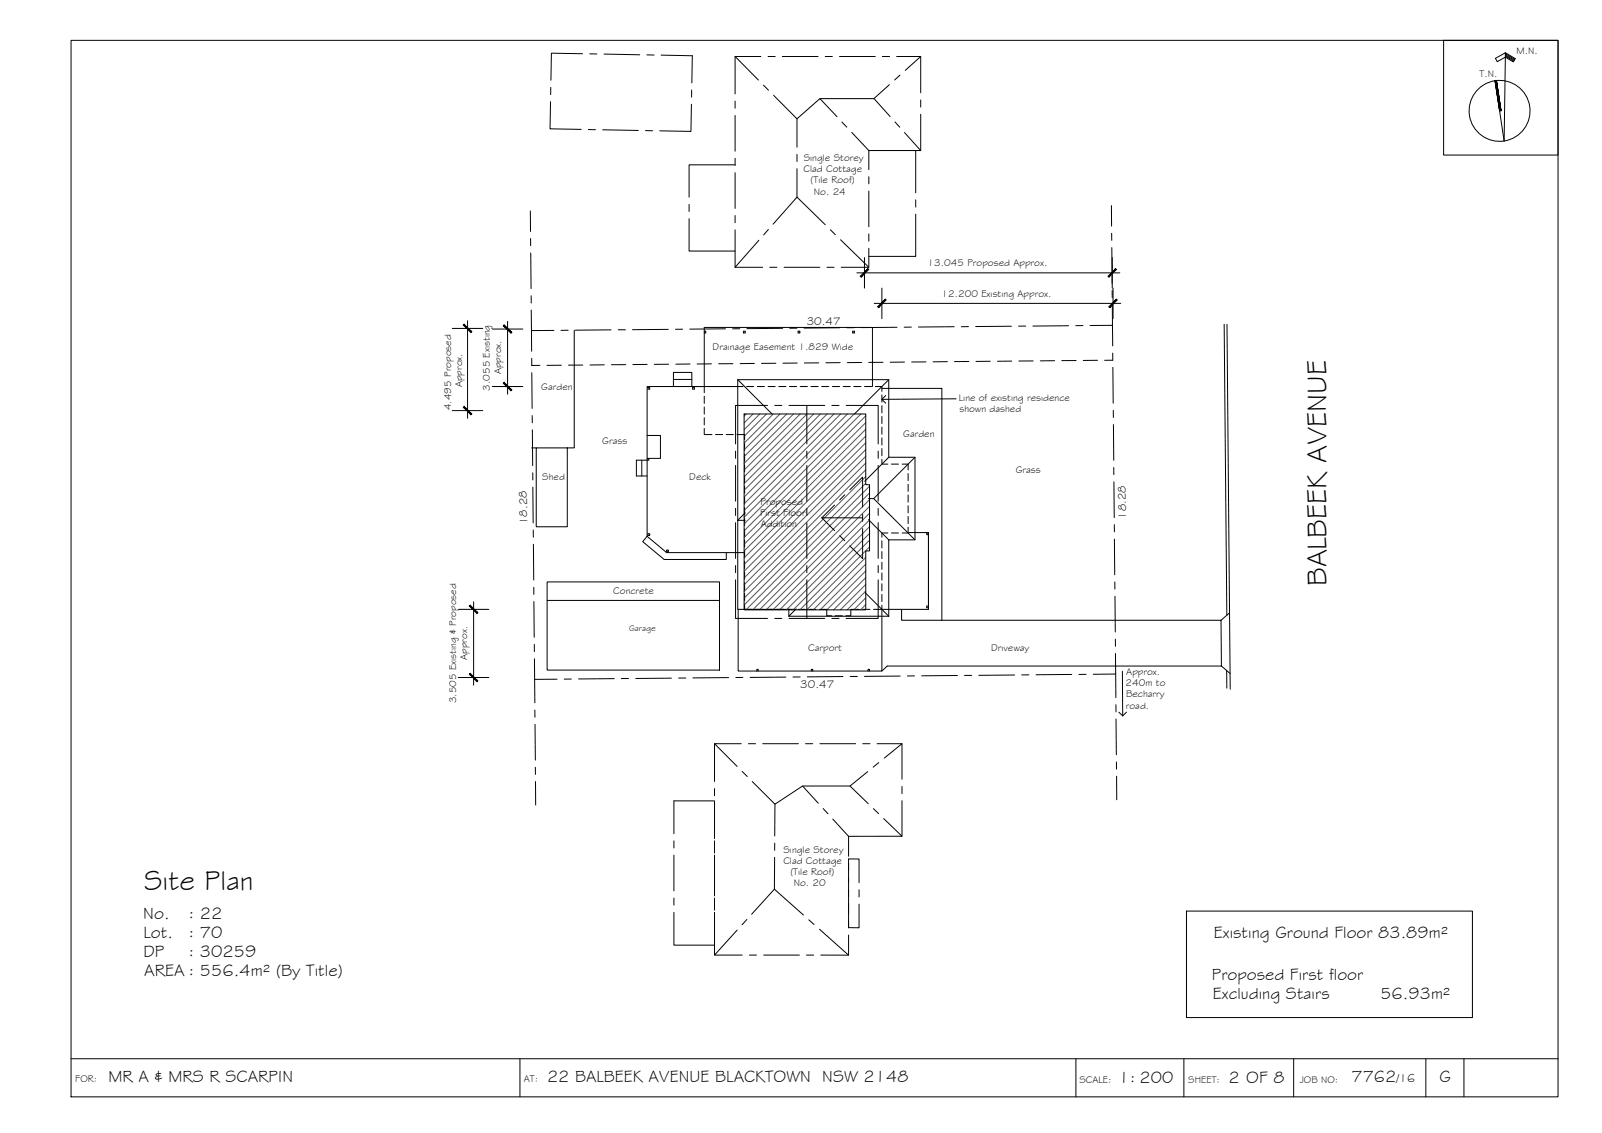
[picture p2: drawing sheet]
<svg xmlns="http://www.w3.org/2000/svg" width="420mm" height="297mm" viewBox="0 0 420 297" stroke-linecap="round" stroke-linejoin="round" font-family="sans-serif">
<!-- layer: EXISTING -->
<g fill="none" stroke="#000" stroke-width=".26">
<path d="M150.6 86.6v30.8h-1.8M176.6 99.5h4.8M184.7 86.8h.4v.5h-.4M195 86.8h.4v.5h-.4zM209.3 86.8h.5v.5h-.5zM223.6 86.8h.5v.5h-.5zM321.1 85l.7 76.3M321.8 85l.9 95.7M139.4 117.4h1.2M140.6 117.4h8.2v20.7h-8.2zM169.7 114.2h3.5v6h-3M170 101.6h.4v.4h-.4z"/>
<path d="M176.6 101.3v-3.7h4.8v3.7h3.3M181.7 101.6h.4v.4h-.4zM184.7 112.3v1.6h2M184.7 103.9v1.9M184.7 106.7v1.9M184.7 109.5v1.9M186.4 101.3h-1.7v1.6M187.4 101.3h1.9M187.6 113.9h1.9M190.2 101.3h1.9M190.5 113.9h1.8M193 101.3h1.9"/>
<path d="M193.3 113.9h2v1.4M195.3 116.2v1.9M195.3 119v1.9M195.8 101.3h1.9M198.6 101.3h1.9M201.5 101.3h1.8M204.2 101.3h1.9M207.1 101.3h1.8M209.9 101.3h1.9M212.7 101.3h1.9M215.5 101.3h1.9M218.3 101.3h1.9"/>
<path d="M221.1 101.3h1.9M223.9 101.3h1.9M226.7 101.3h1.9M229.6 101.3h1.7v1.3M231.3 103.5v1.9M231.3 106.4v1.8M231.3 109.2v1.8M231.3 112v1.8M231.3 114.8v1.9M231.3 117.6v1.9M231.3 101.8h15.7v60.8M168.3 120.6v4.2"/>
<path d="M169.7 120.2h.5v.4h-3.3v4.2h2.8M169.9 139.9h.5v.5h-.5zM195.3 121.8v1.9M195.3 124.7v1.8M195.3 127.5v1.8M195.3 130.3v1.9M195.3 133.1v1.9M195.3 135.9v1.9M195.3 138.7v1.9M231.3 120.4v1.3h1.6M232.9 139.7h-1.6v1.1M233.8 121.7h1.9"/>
<path d="M233.8 139.7h1.9M236.6 121.7h1.6v1.5M238.2 124.2v1.8M238.2 127v1.8M238.2 129.8v1.8M238.2 132.6v1.9M238.2 135.4v1.9M238.2 138.2v1.5h-1.6M243.5 139.7h-.4v.5h.4M243.5 139.6v19M143.5 152.6h45.2v23.1h-45.2zM143.5 157.4h45.2"/>
<path d="M169.7 140.6l-1.1 1.4 5.6 4.7h16.3v-1.8M174.8 144.2h.5v.5h-.5zM195.3 158.4v1.4h1.9M195.3 141.5v1.9M195.3 144.3v1.9M195.3 147.2v1.8M195.3 150v1.8M195.3 152.8v1.9M195.3 155.6v1.9M198.1 159.8h1.9M200.9 159.8h1.9M203.7 159.8h1.9"/>
<path d="M206.5 159.8h1.9M209.3 159.8h1.9M212.2 159.8h1.8M215 159.8h1.8v1.7h1.3M225.3 159.8h-2.2v1.7h-1.2M226.3 159.8h1.9M231.3 158.7v1.1h-2.2M231.3 141.8v1.9M231.3 144.6v1.9M231.3 147.4v1.9M231.3 150.2v1.9M231.3 153v1.9"/>
<path d="M231.3 155.8v1.9M236.5 159.8v2.8h83.7M243.5 158.9h-.4v.4h.4M198.5 175.9v-.4h.3v.4M212.8 175.9v-.4h.4v.4M219.1 161.5h1.8M227.7 175.9v-.4h.3v.4M320.2 162.6l.1 12M320.3 174.6h-87.6l-1.4 1.3M320.3 174.6l2.3 2M321.7 175.8l.1 4.6M322.5 160.7l-2.3 1.9"/>
</g>
<!-- layer: BORDER -->
<g fill="none" stroke="#000" stroke-width=".26">
<path d="M18.6 10.6h390v277h-390zM378.6 10.6h30v30.1h-30zM394.8 14.4l2.4 1.4M394.8 14.7l2.2 1.3M394.8 13.8l2.6 1.6-.5 .8-2.1-1.2-2.1 1.2-.5-.9 2.6-1.5-.3 23.2-2.4-15.8M394.8 14.1l2.5 1.5M392.5 21.1l1.2 7.9M18.6 277.6h390M136.4 277.6v10M282.2 277.6v10M310.5 277.6v10M339.3 277.6v10"/>
<path d="M374 277.6v10M383.9 277.6v10"/>
<circle cx="393.3" cy="29.1" r="8"/>
</g>
<!-- layer: ROOFPLAN EXIST. -->
<g fill="none" stroke="#000" stroke-width=".26">
<path d="M152.8 14.1l-8.2-.2-.1 7.1M154.7 14.1l1.8 .1M158.4 14.2l9.4 .2M169.7 14.4h1.8M173.4 14.4l8.2 .2-.2 7.1M192.8 14.8l6.1 6.2M199.5 14.8h-6.7v9.8M201.4 14.8h1.9M205.2 14.8h9.4M216.4 14.8h1.9M220.2 14.8h9.4M231.4 14.8h1.9"/>
<path d="M235.2 14.8h6.3v9.5M236 19.7l-1.4 1.3M241.5 14.8l-4.1 3.7M144.4 26.7l-.1 7.1 8.1 .1M144.4 22.9v1.9M154.3 34h1.9M158.1 34l9.3 .2M169.3 34.2l1.9 .1M181.3 27.3l-.1 7.2-8.2-.2M181.4 23.6v1.9M192.8 26.5v1.9M192.8 30.3v9.3"/>
<path d="M200.2 22.3l1.4 1.4M202.9 25l6.1 6.2v7.4M215 25.9l4.5 4.7M220.8 32l1.3 1.3M223.4 34.7l4.5 4.8M229.2 25.8l4.3 4.8M233.2 22.2l-4 3.7h-14.2l-6 5.3M234.7 32l1.3 1.4M237.2 34.7l4.3 4.8M240.2 39.5v11M241.5 29.9v9.6h-13.6v5M241.5 26.2v1.9"/>
<path d="M180.7 57.3v8.5h12.1M180.7 53.6v1.8M192.8 43.2h-12.1v8.5M192.8 41.5v1.9M192.8 45.3v9.3M192.8 56.5v1.9M202.8 58.8l6.2-7.1 7.4 7.2M209 40.5v1.8M209 44.2v7.5M227.9 46.3v1.9M227.9 50.1v9.4M240.2 56.1v11.1h-12.3"/>
<path d="M240.2 52.4v1.9M192.8 60.3v9.8h7.2M199 63l-6.2 7.1M201.5 60.2l-1.2 1.4M201.9 70.1h1.9M205.6 70.1h9.4M216.9 70.1h1.9M217.8 60.2l1.3 1.3M220.5 62.9l7.4 7.2M227.9 65.1v5h-7.3M227.9 61.3v1.9M193.5 99.5l9 9"/>
<path d="M233.1 99.5l-9 9M184.7 101.3v-15.5h44.1v15.5M193.5 101.3h-23.8v39.3l5.1 4.3h20.5M233.1 119.9l-6.3 6.3M240 119.9l-10.9 10.8M193.5 136.4v-36.9h39.6v20.4h6.9v21.6h-6.9v20.1M193.5 136.4v23.4h13.4M193.5 136.4h1.9M195.4 134.5l-1.9 1.9M227.8 136.2l5.3 5.3M227.8 130.7h1.3M229.1 130.7l10.9 10.8"/>
<path d="M238.2 139.6h5.3v20.2h-12.2v16.1h-37.7v-16.1M206.9 159.6v2M208.8 159.6l-1.9 2M226.8 155.3l6.3 6.3M206.9 161.6h26.2M187.4 195l5.9 5.9M194.4 195h-7v9.9M196.3 195h1.8M200 195h9.4M211.3 195h1.9M215 195h9.4M226.3 195h1.9"/>
<path d="M230 195h6.6v9.3M230.5 199.9l-1.5 1.2M236.6 195l-4.7 3.7M176.7 218.6v-8.6h10.7v8.6M187.4 206.7v1.9M187.4 210.5v9.4M194.7 202.3l1.3 1.3M203.2 210.8v8.4M210.5 206.1l4.1 4.5M215.9 212l1.3 1.4M218.4 214.7l4.2 4.6M222.9 206.1l4.8 4.6"/>
<path d="M227.6 202.3l-4.7 3.8h-12.4l-7.3 4.7-5.9-5.9M229.1 212l1.3 1.3M231.8 214.6l4.8 4.6M236.6 209.9v9.3l-14 .1v5.2M236.6 206.2v1.9M176.7 239.2v8.6h10.7v-8.6M176.7 220.4v1.9M176.7 224.2v9.4M176.7 235.5v1.8M187.4 220.4v3.2M187.4 224.2v10.7M187.4 235.5v3.1"/>
<path d="M203.1 233.1l7.6 6.8M203.2 224.8l-.1 8.3-6 6.6M203.2 221v1.9M222.6 237v6.2h2.7v-6.2M225.3 231.4v-6.2h-2.7v14.3M225.3 233.3v1.9M187.4 240.5v9.9h7.3M193.3 243.8l-5.9 6.6M195.9 241.1l-1.3 1.4M196.5 250.4h1.9M200.3 250.4h9.4M211.5 250.4h1.9"/>
<path d="M212.1 241.1l1.4 1.3M214.9 243.6l7.7 6.8M222.6 245.1v5.3h-7.3M222.6 241.4v1.9"/>
</g>
<!-- layer: BORDER -->
<g fill="#000" stroke="#000" stroke-width=".26">
<path d="M392.1 21.2l1.2 7.9zM392.1 21.2l.3-.1 .9 8z"/>
<path d="M392.4 21.1l.9 8 .4-.1zM392.4 21.1l1.3 7.9z"/>
</g>
<!-- layer: HATCH -->
<g fill="none" stroke="#545454" stroke-width=".26">
<path d="M195.7 108.5l-.5 .6M197.5 108.5l-2.3 2.4M199.3 108.5l-4.1 4.1M201 108.5l-5.8 5.9M202.8 108.5l-7.6 7.7M204.6 108.5l-9.4 9.4M206.3 108.5l-11.1 11.2M208.1 108.5l-12.9 13M209.9 108.5l-14.7 14.7M211.7 108.5l-16.5 16.5M213.4 108.5l-18.2 18.3M215.2 108.5l-20 20"/>
<path d="M216.9 108.5l-21.7 21.8M218.7 108.5l-23.5 23.6M220.5 108.5l-25.3 25.4M222.3 108.5l-27.1 27.1M224 108.5l-28.8 28.9M225.8 108.5l-30.6 30.7M227.1 109l-31.9 31.9M227.1 110.8l-31.9 31.9M227.1 112.6l-31.9 31.9M227.1 114.3l-31.9 31.9M227.1 116.1l-31.9 31.9M227.1 117.9l-31.9 31.9"/>
<path d="M227.1 119.6l-31.9 31.9M227.1 121.4l-31.9 31.9M227.1 123.2l-31.9 31.9M227.1 124.9l-31.9 31.9M227.1 126.7l-31.9 31.9M228.1 127.5l-32.4 32.4M228.1 129.2l-30.7 30.7M228.1 131l-28.9 28.9M228.1 132.8l-27.2 27.1M228.1 134.5l-25.4 25.4M228.1 136.3l-23.6 23.6M228.1 138.1l-21.8 21.8"/>
<path d="M228.1 139.8l-20.1 20.1M227.1 146.1l-13.8 13.8M227.1 147.9l-12 12M227.1 149.7l-10.2 10.2M227.1 151.4l-8.5 8.5M227.1 153.2l-6.7 6.7M227.1 155l-4.9 4.9M227.1 156.8l-3.2 3.1M227.1 158.5l-1.4 1.4M228.1 141.6l-18.3 18.3M228.1 143.4l-16.5 16.5"/>
</g>
<!-- layer: NEWWORK -->
<path d="M195.2 108.5h31.9v18.6h1v17.3h-1v15.5h-31.9z" fill="none" stroke="#000" stroke-width=".26"/>
<!-- layer: BOUNDARY -->
<g fill="none" stroke="#000" stroke-width=".26">
<path d="M139.1 55.3v5.4M291.5 53.9v5.4M139.2 62.5v1.9M139.2 66.3l.1 9.4M139.3 77.5v1.9M291.6 61.2v1.8M291.6 64.9l.1 9.4M291.7 76.2v1.8M291.7 79.9l.1 5.4M139.3 81.3l.1 5.4M139.5 94v1.8M139.5 97.7l.1 9.4"/>
<path d="M141.6 95.8h-2.1M145.3 86.6l-5.9 .1v5.4M147.2 95.8h-3.7M149 86.6h-1.9M152.9 95.7h-3.8M158.5 95.6l-3.8 .1M160.3 86.5l-9.4 .1M162.1 86.5h1.9M164.1 95.6h-3.8M169.7 95.5l-3.7 .1M175.3 86.4h-9.4M175.4 95.5h-3.8"/>
<path d="M179 86.3h-1.8M181 95.4l-3.8 .1M186.6 95.4h-3.8M190.3 86.2l-9.4 .1M192.2 95.3l-3.7 .1M194 86.2h-1.9M197.9 95.3h-3.8M203.5 95.2l-3.8 .1M205.3 86.1l-9.4 .1M209 86l-1.9 .1M209.1 95.2h-3.8M214.7 95.1l-3.7 .1"/>
<path d="M220.3 85.9l-9.4 .1M220.4 95.1h-3.8M224 85.9h-1.8M226 95l-3.8 .1M231.6 95h-3.8M235.3 85.8l-9.4 .1M237.2 94.9l-3.7 .1M239 85.8h-1.9M242.9 94.9h-3.8M248.5 94.8l-3.8 .1M250.3 85.7h-9.4M254 85.6l-1.9 .1"/>
<path d="M254.1 94.8h-3.8M259.7 94.7l-3.7 .1M265.3 85.5l-9.4 .1M265.4 94.7h-3.8M269 85.5h-1.9M271 94.6l-3.8 .1M276.6 94.6h-3.8M280.3 85.4l-9.4 .1M282.2 94.5h-3.7M284 85.4h-1.9M285.9 85.3h5.9v5.4M287.9 94.5h-3.8"/>
<path d="M291.8 92.6l.1 1.8-2.2 .1M291.9 96.3l.1 9.4M139.6 109v1.8M139.6 112.7l.1 9.4M292 107.6v1.8M292 111.3l.1 9.4M139.7 124v1.8M139.7 127.7l.1 9.4M139.9 139v1.8M292.1 122.6v1.8M292.1 126.3l.1 9.4M292.3 137.6v1.8"/>
<path d="M139.9 142.7l.1 9.4M140 154v1.8M140 157.7l.1 9.4M292.3 141.3l.1 9.4M292.4 152.6v1.8M292.4 156.3l.1 9.4M140.1 168.9l.1 1.9M140.2 172.7v5.4M140.2 178.1l.1 6.2M146.1 178.1h-5.9M149.8 178h-1.8M161.1 177.9l-9.4 .1"/>
<path d="M164.9 177.9h-1.9M176.1 177.8l-9.4 .1M179.9 177.8h-1.9M191.1 177.6l-9.4 .1M194.8 177.6h-1.8M206.1 177.5l-9.4 .1M209.9 177.5h-1.9M221.1 177.4l-9.4 .1M223 177.3h1.9M236.1 177.2l-9.4 .1M239.8 177.2h-1.8M251.1 177.1l-9.4 .1"/>
<path d="M253 177.1h1.9M266.1 177l-9.4 .1M269.8 176.9h-1.8M281.1 176.8l-9.4 .1M284.8 176.8h-1.8M292.5 167.6l.1 1.8M292.6 171.3v5.4l-5.9 .1M292.6 176.7l.1 6.2M140.3 186.2v1.8M140.3 189.9l.1 9.4M292.7 184.8v1.8M292.7 188.5l.1 9.4"/>
<path d="M292.8 199.8v1.8M140.4 201.2v1.8M140.4 204.9l.1 6.2M292.8 203.5l.1 6.2"/>
</g>
<!-- layer: ROOFPLAN NEW -->
<g fill="none" stroke="#000" stroke-width=".26">
<path d="M192.9 118.3v1.9M201.3 106.3h-8.4v10.1M203.2 106.3h1.8M206.9 106.3h9.4M211.6 106.3v10.1M211.6 118.3v1.9M218.2 106.3h1.9M221.9 106.3h8.4v10.1M230.3 118.3v1.9M192.9 122v9.4M192.9 133.3v1.8M192.9 137v9.4"/>
<path d="M211.6 122v9.4M211.6 133.3v1.8M211.6 137v9.4M215.5 135.8h10.7M215.5 135.8l3.4 3.3M218.9 132.4l-3.4 3.4M221.5 129.7l-1.3 1.4M222.9 128.4l3.3-3.3v7.8M226.2 134.8v1.9M226.2 138.6v7.8l-3.3-3.3M230.3 122v9.4M230.3 133.3v1.8"/>
<path d="M230.3 137v9.4M192.9 148.3v1.8M192.9 152v10.1h8.4M211.6 148.3v1.8M211.6 152v10.1M220.2 140.4l1.3 1.4M230.3 152v10.1h-8.4M230.3 148.3v1.8M203.2 162.1h1.8M206.9 162.1h9.4M218.2 162.1h1.9"/>
</g>
<!-- layer: 0 -->
<path d="M232.3 103.7l-1 1 1 1M250.8 104.6l-19.5 .1M294.4 176l.1 11.7M293.4 186.7l1.1 1 1-1" fill="none" stroke="#000" stroke-width=".26"/>
<!-- layer: DIMENSION -->
<g fill="none" stroke="#000" stroke-width=".26">
<path d="M224.7 71.5h69M226.7 67.5v8M229.3 79.5h64.6M231.3 75.5v8M291.7 67.5v8M291.9 75.5v8M118.6 86.1h8M122.6 84.1v25.6M129.1 86.3h8M133.1 84.3v19M118.6 107.6h8M129.1 101.3h8"/>
<path d="M120.2 159.8h8M124.2 157.8v21.8M120.2 177.6h8"/>
</g>
<!-- layer: 0 -->
<g fill="#000" stroke="#000" stroke-width=".26">
<path d="M227.6 70.4l-1.8 2.2 2-2zM225.6 72.4l2-2-1.8 2.2z"/>
<path d="M232.2 78.4l-1.8 2.2 2-2zM230.2 80.4l2-2-1.8 2.2z"/>
<path d="M290.6 72.4l.2 .2 1.8-2.2zM292.6 70.4l.2 .2-2 2z"/>
<path d="M121.7 85l-.2 .2 2.2 1.8zM121.5 85.2l2.2 1.8-.2 .2z"/>
<path d="M132 85.4l2.2 1.8-2-2.1zM132 85.4l2.2 1.8-.2 .2z"/>
<path d="M290.8 80.4l.2 .2 1.8-2.2zM292.8 78.4l.2 .2-2 2z"/>
<path d="M121.5 106.8l2 1.9 .2-.2zM121.5 106.8l.2-.3 2 2z"/>
<path d="M132 100.4l2 2 .2-.2zM132 100.4l.2-.2 2 2z"/>
<path d="M123.1 158.9l2.2 1.7-2-1.9zM123.1 158.9l2.2 1.7-.2 .3z"/>
<path d="M123.1 176.7l2 2 .2-.2zM123.1 176.7l.2-.2 2 2z"/>
</g>
<!-- layer: TEXT -->
<path d="M311.2 238.9h75v27.9h-75z" fill="none" stroke="#000" stroke-width=".26"/>
<g font-size="7.5">
<text x="347.9" y="153.6" transform="rotate(-90 347.9 153.6)">BALBEEK AVENUE</text>
<text x="37.8" y="233.3">Site Plan</text>
</g>
<g font-size="4.5">
<text x="37.6" y="240.8">No.</text>
<text x="37.6" y="245.9">Lot.</text>
<text x="49.4" y="240.8">: 22</text>
<text x="49.4" y="245.9">: 70</text>
<text x="37.6" y="250.9">DP</text>
<text x="49.4" y="250.9">: 30259</text>
<text x="318.4" y="246">Existing Ground Floor 83.89m²</text>
<text x="37.8" y="255.9">AREA : 556.4m² (By Title)</text>
<text x="317.8" y="257">Proposed First floor</text>
<text x="318.1" y="262">Excluding Stairs</text>
<text x="362" y="262">56.93m²</text>
<text x="28.4" y="283.6">MR A &amp; MRS R SCARPIN</text>
<text x="143.5" y="283.6">22 BALBEEK AVENUE BLACKTOWN NSW 2148</text>
<text x="293.4" y="283.9">1: 200</text>
<text x="322.2" y="283.9">2 OF 8</text>
<text x="354.4" y="283.8">7762</text>
<text x="377.6" y="283.8">G</text>
</g>
<text font-size="3.2" x="366.2" y="283.8">/16</text>
<g font-size="3">
<text x="211.6" y="85.2">30.47</text>
<text x="138.3" y="137.5" transform="rotate(-91 138.3 137.5)">18.28</text>
<text x="295.4" y="136.1" transform="rotate(-91 295.4 136.1)">18.28</text>
<text x="209.9" y="180.4">30.47</text>
</g>
<g font-size="2.6">
<text x="397.7" y="14.2">M.N.</text>
<text x="388" y="20.1">T.N.</text>
<text x="210.7" y="45.2">Clad Cottage</text>
<text x="210.8" y="42.2">Single Storey</text>
<text x="212.6" y="48.1">(Tile Roof)</text>
<text x="213.5" y="51">No. 24</text>
<text x="243.3" y="69.8">13.045 Proposed Approx.</text>
<text x="247" y="77.8">12.200 Existing Approx.</text>
<text x="186.9" y="91.8">Drainage Easement 1.829 Wide</text>
<text x="121.2" y="101.6" transform="rotate(-90 121.2 101.6)">Approx.</text>
<text x="131.4" y="98.1" transform="rotate(-90 131.4 98.1)">Approx.</text>
<text x="118.3" y="107.5" transform="rotate(-90 118.3 107.5)">4.495 Proposed</text>
<text x="128.5" y="102.4" transform="rotate(-90 128.5 102.4)">3.055 Existing</text>
<text x="142" y="102.3">Garden</text>
<text x="251.5" y="105.2">Line of existing residence</text>
<text x="251.6" y="108.1">shown dashed</text>
<text x="158" y="116.4">Grass</text>
<text x="236.9" y="114.6">Garden</text>
<text x="142.2" y="125.7">Shed</text>
<text x="180.8" y="125.7">Deck</text>
<text x="266.4" y="124">Grass</text>
<text x="199.4" y="135.2">First Floor</text>
<text x="199.4" y="132.3">Proposed</text>
<text x="199.5" y="138.2">Addition</text>
<text x="160.9" y="155.7">Concrete</text>
<text x="122.5" y="173" transform="rotate(-90 122.5 173)">Approx.</text>
<text x="212" y="170.7">Carport</text>
<text x="259.9" y="170.7">Driveway</text>
<text x="295.2" y="179.9">240m to</text>
<text x="295.4" y="177">Approx.</text>
<text x="119.6" y="184.4" transform="rotate(-90 119.6 184.4)">3.505 Existing &amp; Proposed</text>
<text x="295.3" y="185.8">road.</text>
<text x="295.3" y="182.8">Becharry</text>
<text x="205.5" y="226.4">Clad Cottage</text>
<text x="205.5" y="223.5">Single Storey</text>
<text x="207.3" y="229.4">(Tile Roof)</text>
<text x="208.2" y="232.3">No. 20</text>
<text x="19.8" y="283.8">FOR:</text>
<text x="137.4" y="283.6">AT:</text>
<text x="283.1" y="283.9">SCALE:</text>
<text x="311.6" y="283.9">SHEET:</text>
<text x="340.9" y="283.9">JOB NO:</text>
</g>
<text font-size="2.2" x="165" y="165.4">Garage</text>
</svg>
